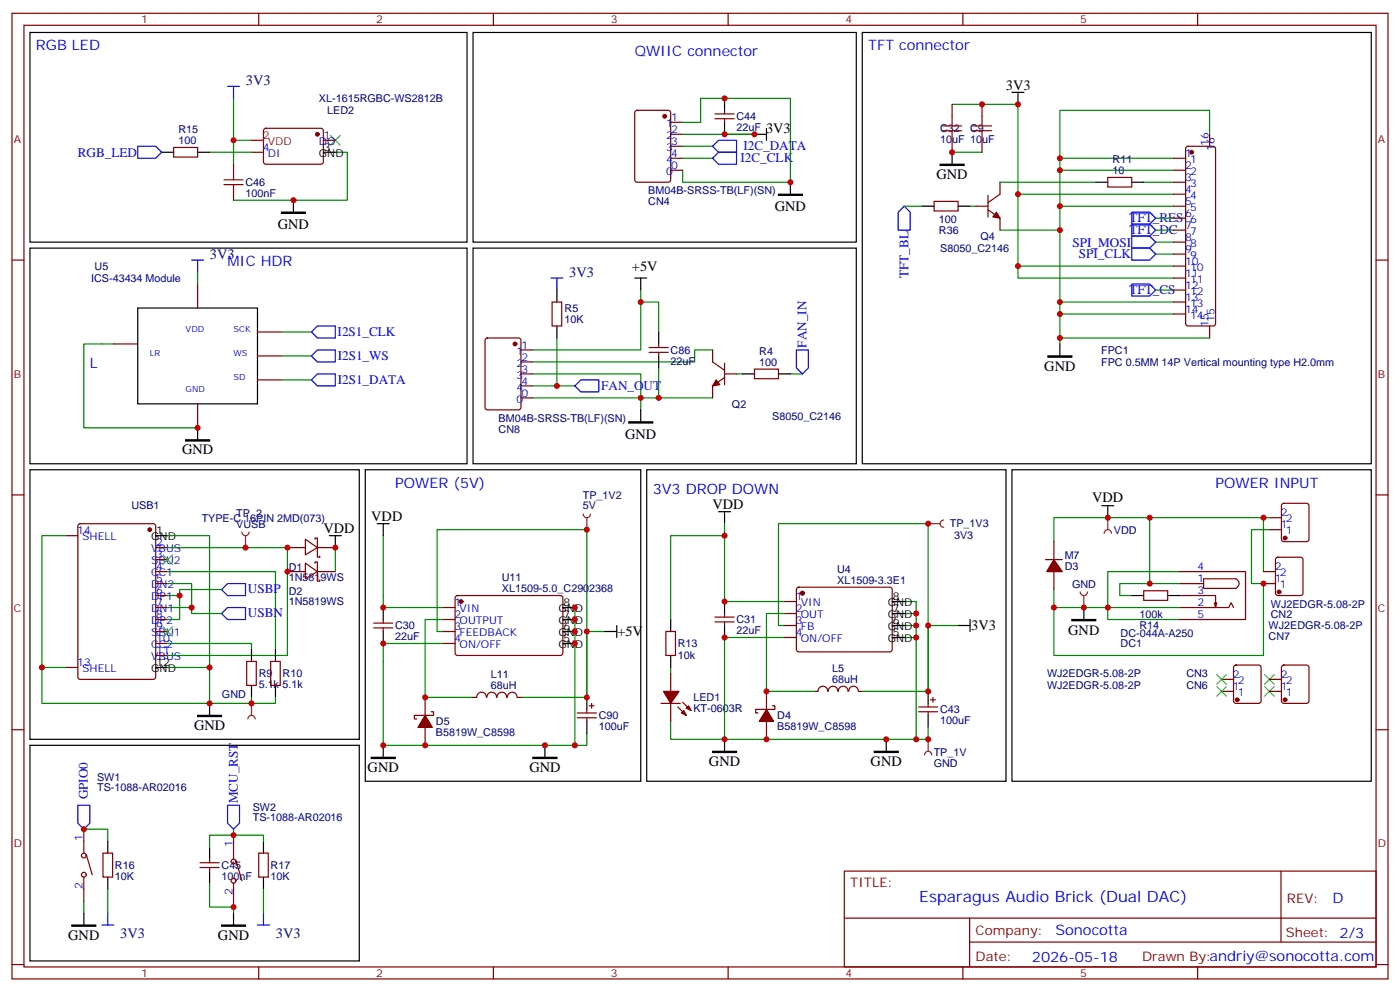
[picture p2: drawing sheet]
<svg xmlns="http://www.w3.org/2000/svg" width="412mm" height="292mm" viewBox="0 0 412 292" stroke-linecap="round" stroke-linejoin="round" font-family="sans-serif">
<g fill="none" stroke="#870000" stroke-width=".35">
<path d="M3.5 3.9h405.4v284.4h-405.4zM7.1 7.4h398.2v277.3h-398.2zM76.2 3.9v3.5M145.3 3.9v3.5M214.5 3.9v3.5M283.6 3.9v3.5M352.8 3.9v3.5M3.5 76.6h3.6M405.3 76.6h3.6M3.5 145.7h3.6M19.4 157.7h3.5M23.2 154.4l.4-.2h21.6l.6 .4 .1 44.8-.5 .6-21.8 .1-.6-.5-.1-44.7z"/>
<path d="M405.3 145.7h3.6M45.9 161.3h3.5M45.9 164.8h3.5M45.9 168.3h3.5M45.9 171.8h3.5M45.9 175.4h3.5M45.9 178.9h3.5M19.4 196.5h3.5M45.9 182.4h3.5M45.9 185.9h3.5M45.9 189.5h3.5M45.9 193h3.5"/>
<path d="M3.5 214.9h3.6M405.3 214.9h3.6M248.7 256.5h156.6v28.2h-156.6zM377.3 256.5v20.9M248.7 270.4h156.5M285.6 277.4h119.6M285.6 270.4v14.1M3.5 284h3.6M76.2 284.7v3.6M145.3 284.7v3.6M214.5 284.7v3.6M283.6 284.7v3.6"/>
<path d="M352.8 284.7v3.6M405.3 284h3.6"/>
</g>
<circle cx="44.1" cy="156" r=".53" fill="#870000" stroke="#870000" stroke-width=".35"/>
<path d="M45.9 157.7h3.5M45.9 196.5h3.5" fill="none" stroke="#000" stroke-width=".35"/>
<path d="M71.3 156.7a1.06 1.06 0 0 0 1 1 1.06 1.06 0 0 0 1.1-1M72.3 157.7v3.6" fill="none" stroke="#8c2424" stroke-width=".35"/>
<circle cx="72.3" cy="161.3" r=".18" fill="#8c2424"/>
<g fill="none" stroke="#008700" stroke-width=".35">
<path d="M19.4 157.7h-7.1v38.8h7.1M49.4 157.7h12.3v38.8M213.4 157.7h-15.8v24.7M213.4 156v21.1M49.4 168.3h31.7v22.9M49.4 161.3h35.3v31.7h-35.3M49.4 171.8h7v8.9h8.9M49.4 178.9h7M49.4 175.4h3.5M65.3 173.6h-12.4v8.8h-3.5M12.3 196.5v10.6h49.4v-10.6h-12.3M49.4 189.5h24.7v1.7"/>
<path d="M197.6 196.5v1.8M229.3 184.2v-30h44.1v30h8.8M273.4 184.2v19.4M197.6 212.4v5.3h15.8"/>
</g>
<path d="M65.3 173.6l1.7-1.8h5.3v3.6h-5.3zM65.3 180.7l1.7-1.8h5.3v3.5h-5.3z" fill="none" stroke="#00f" stroke-width=".35"/>
<path d="M48 163.4l2.8 2.8M50.8 163.4l-2.8 2.8M48 184.5l2.8 2.9M50.8 184.5l-2.8 2.9" fill="none" stroke="#3c3" stroke-width=".35"/>
<path d="M58.2 210.6h7.1v.4h-7.1z" fill="#000" stroke="#000" stroke-width=".35"/>
<path d="M8.8 138.3h97v79.4h-97zM211.7 150.7h3.5M213.4 150.7v3.5M197.6 182.4v3.5M197.6 193v3.5M61.7 207.1v3.5M273.4 203.6v3.5M273.4 210.6v3.6" fill="none" stroke="#000" stroke-width=".35"/>
<g fill="none" stroke="#870000" stroke-width=".35">
<path d="M196.1 185.9h2.9v7.1h-2.9zM197.6 198.3v5.3M194.7 207.1h5.7M197.6 207.1v5.3M199.7 208.2l2.4 2.4M201.1 206.8l2.5 2.4M225.8 203.6v5.3M225.8 212.4v5.3M227.5 207.8h.7v1.1h-5.6v1h.7M239.9 203.6h1M241 203.6a1.41 1.41 0 0 1 1.4-1.5 1.41 1.41 0 0 1 1.4 1.5M244 203.6a1.41 1.41 0 0 1 1.4-1.5 1.41 1.41 0 0 1 1.4 1.5"/>
<path d="M247 203.6a1.41 1.41 0 0 1 1.4-1.5 1.41 1.41 0 0 1 1.4 1.5M250 203.6a1.41 1.41 0 0 1 1.4-1.5 1.41 1.41 0 0 1 1.4 1.5M252.9 203.6h1.1M270.6 208.2h5.6M270.6 209.6h5.6M273.4 207.1v1.1M273.4 209.6v1M274.1 206.1h1.4M274.8 205.4v1.4"/>
</g>
<g fill="#870000" stroke="#870000" stroke-width=".35">
<path d="M225.8 208.9l2.1 3.5h-4.2z"/>
<path d="M200.7 209.9l.7-.7 .7 1.4z"/>
<path d="M202.1 208.5l.7-.7 .8 1.4z"/>
<path d="M195.4 203.6h4.6l-2.4 3.5z"/>
</g>
<path d="M273.4 217.7v3.5M272.3 222.3a1.06 1.06 0 0 1 1.1-1.1 1.06 1.06 0 0 1 1.1 1.1" fill="none" stroke="#8c2424" stroke-width=".35"/>
<circle cx="273.4" cy="217.7" r=".18" fill="#8c2424"/>
<path d="M273.4 154.2h3.5M278 153.1a1.06 1.06 0 0 0-1.1 1.1 1.06 1.06 0 0 0 1.1 1.1" fill="none" stroke="#8c2424" stroke-width=".35"/>
<circle cx="273.4" cy="154.2" r=".18" fill="#8c2424"/>
<path d="M213.4 154.2v1.8M213.4 177.1h17.7M266.3 177.1h3.6v40.6M229.3 184.2h1.8M231.1 187.7h-17.7v30h60v-3.5M231.1 180.7h-5.3v22.9h14.1M266.3 187.7h3.6M266.3 184.2h3.6M266.3 180.7h3.6M273.4 184.2v19.4h-19.4" fill="none" stroke="#008700" stroke-width=".35"/>
<circle cx="236.4" cy="174.7" r=".53" fill="#870000" stroke="#870000" stroke-width=".35"/>
<path d="M231.1 177.1h3.5M234.8 173.1l.5-.2 27.1 .1 .4 .6v17.9l-.7 .4h-27.1l-.4-.7v-17.6zM231.1 180.7h3.5M231.1 184.2h3.5M231.1 187.7h3.5" fill="none" stroke="#870000" stroke-width=".35"/>
<path d="M190.5 138.3h105.8v91.7h-105.8zM262.8 177.1h3.5M262.8 187.7h3.5M262.8 184.2h3.5M262.8 180.7h3.5M282.2 184.2h3.6M285.8 182.4v3.5M213.4 217.7v3.5M261.1 217.7v3.5" fill="none" stroke="#000" stroke-width=".35"/>
<path d="M209.9 221.2h7.1v.4h-7.1zM257.5 221.2h7.1v.4h-7.1z" fill="#000" stroke="#000" stroke-width=".35"/>
<path d="M325.3 157a1.06 1.06 0 0 1 1-1 1.06 1.06 0 0 1 1.1 1M326.3 152.4v3.6" fill="none" stroke="#8c2424" stroke-width=".35"/>
<circle cx="326.3" cy="152.4" r=".18" fill="#8c2424"/>
<path d="M338.7 152.4h-28.3v7.1M373.9 156h-5.2v15.8h3.5v21.2h-61.8v-14.1M98.8 161.3v7M310.4 173.6v5.3h37.1M338.7 171.8h-8.9v3.6h3.6M347.5 168.3h-21.2v14.1h21.2M372.2 168.3v-15.9h-33.5v19.4h8.8M74.1 205.4v1.7h-12.4M81.1 205.4v1.7h-7" fill="none" stroke="#008700" stroke-width=".35"/>
<path d="M315.7 182.4h7.1v.4h-7.1z" fill="#000" stroke="#000" stroke-width=".35"/>
<path d="M298.1 138.3h105.8v91.7h-105.8zM97 157.7h3.5M98.8 157.7v3.6M324.6 148.9h3.5M326.3 148.9v3.5M319.3 178.9v3.5M333.4 175.4h3.5M344 175.4h3.5M74.1 191.2v3.6M81.1 191.2v3.6M74.1 201.8v3.6M81.1 201.8v3.6" fill="none" stroke="#000" stroke-width=".35"/>
<g fill="none" stroke="#870000" stroke-width=".35">
<path d="M90 158.8l3.5 2.5-3.5 2.1zM92.8 158.8v-.4h.7v2.9M310.4 159.5v5.3M84.7 168.3h5.3M84.7 161.3h5.3M90 165.8l3.5 2.5-3.5 2.1zM92.8 165.8v-.3h.7v2.8M93.5 161.3v2.8h.7v-.4M93.5 168.3v2.8h.7v-.3M93.5 168.3h5.3M93.5 161.3h5.3M308 164.8h4.9"/>
<path d="M310.4 168.3v5.3M336.9 174h7.1v2.8h-7.1zM347.5 168.3h19.4v14.1h-19.4M347.5 175.4h10.6v3.5M347.5 178.9h14.4l.8-1.4 .7 1.4M347.5 171.8h7M354.5 170.4h9.6l.6 .6a1.64 1.64 0 0 1-.6 2.2h-9.6zM357.7 177.5l.4 1.4M358.4 177.5l-.3 1.4M72.7 194.8h2.8v7h-2.8zM79.7 194.8h2.8v7h-2.8z"/>
</g>
<path d="M310.4 164.8l2.5 3.5h-4.6z" fill="#870000" stroke="#870000" stroke-width=".35"/>
<path d="M318.2 174.3a1.06 1.06 0 0 0 1.1 1.1 1.06 1.06 0 0 0 1-1.1M319.3 175.4v3.5" fill="none" stroke="#8c2424" stroke-width=".35"/>
<circle cx="319.3" cy="178.9" r=".18" fill="#8c2424"/>
<path d="M73 211.7a1.06 1.06 0 0 1 1.1-1.1 1.06 1.06 0 0 1 1 1.1M74.1 207.1v3.5" fill="none" stroke="#8c2424" stroke-width=".35"/>
<circle cx="74.1" cy="207.1" r=".18" fill="#8c2424"/>
<g fill="none" stroke="#870000" stroke-width=".35">
<path d="M77.8 38l.5-.2h16.5l.4 .7v9.4l-.7 .5-16.5-.1-.4-.6v-9.2zM187.2 32.7l.5-.2h9.1l.7 .4 .1 20.1-.5 .6-9.4 .1-.7-.5v-20zM197.6 36h3.5M197.6 39.5h3.5M210.6 35h5.7M210.6 33.5h5.7M213.4 32.5v1M213.4 35v1M51.2 43.4h7v2.8h-7zM68.8 48.4v3.5M68.8 55.4v3.5M74.1 44.8h3.5"/>
<path d="M95.2 41.3h3.6M197.6 43.1h3.5M197.6 46.6h3.5M197.6 50.1h3.5M58.2 83.6v7.1M75.8 97.8h7.1M143.1 99.7l.5-.2h9.2l.6 .4 .1 20.1-.5 .6-9.4 .1-.7-.5v-20zM162.6 88.9h2.9v7.1h-2.9zM33.5 101.3h7.1M58.2 118.9v7.1M75.8 104.8h7.1M75.8 111.9h7.1"/>
<path d="M153.5 110.1h3.5M153.5 103h3.5M153.5 106.6h3.5M153.5 113.6h3.5M153.5 117.2h3.5M191.2 103.8h5.6M191.2 102.3h5.6M194 101.3v1M194 103.8v1M209.9 103v3.6l3.5 2.4M213.4 106.9v6.4M213.4 111.2l-3.5 2.4v3.6"/>
<path d="M213.4 110.1h3.6M222.2 108.7h7.1v2.8h-7.1zM373.9 156h3.6M373.9 152.4h3.6M377.7 148.4l.5-.2h6.7l.5 .2 .2 .5v9.9l-.2 .5-.5 .2h-6.7l-.5-.2-.2-.5v-9.9zM372.2 171.8h3.5M372.2 168.3h3.5M375.9 164.3l.5-.2h6.7l.5 .2 .2 .5v9.9l-.2 .5-.5 .2h-6.7l-.5-.3-.2-.4v-9.9zM363.6 196l.5-.2h6.7l.5 .2 .2 .5v9.9l-.3 .5-.4 .2h-6.7l-.5-.2-.2-.5v-9.9zM377.7 196l.5-.2h6.7l.5 .2 .2 .5v9.9l-.2 .5-.5 .2h-6.7l-.5-.2-.2-.5v-9.9zM359.8 203.6h3.6M359.8 200.1h3.6"/>
<path d="M373.9 203.6h3.6M373.9 200.1h3.6M24.7 244.2v7M24.7 258.3v7M25.4 251.6l1.8 6M30.3 251.2h2.9v7.1h-2.9zM58.9 254h5.7M58.9 255.4h5.7M61.7 253v1M61.7 255.4v1.1M68.8 245.9v7.1M69.5 253.3l1.8 6"/>
<path d="M76.2 251.2h2.8v7.1h-2.8zM68.8 260v7.1"/>
<circle cx="24.7" cy="251.9" r=".71"/>
<circle cx="24.7" cy="257.6" r=".71"/>
<circle cx="68.8" cy="259.3" r=".71"/>
<circle cx="68.8" cy="253.7" r=".71"/>
</g>
<g fill="#870000" stroke="#870000" stroke-width=".35">
<path d="M211 111.9l1 1.4-2.1 .3z"/>
<circle cx="376.8" cy="174.3" r=".53"/>
<circle cx="378.5" cy="206.1" r=".53"/>
<circle cx="93.5" cy="39.5" r=".53"/>
<circle cx="195.8" cy="34.3" r=".53"/>
<circle cx="364.4" cy="206.1" r=".53"/>
<circle cx="378.5" cy="158.4" r=".53"/>
<circle cx="151.7" cy="101.3" r=".53"/>
</g>
<path d="M97.4 39.9l2.8 2.8M100.2 39.9l-2.8 2.8M358.4 198.6l2.8 2.9M361.2 198.6l-2.8 2.9M372.5 198.6l2.9 2.9M375.4 198.6l-2.9 2.9M358.4 202.2l2.8 2.8M361.2 202.2l-2.8 2.8M372.5 202.2l2.9 2.8M375.4 202.2l-2.9 2.8" fill="none" stroke="#3c3" stroke-width=".35"/>
<g fill="none" stroke="#008700" stroke-width=".35">
<path d="M68.8 29v12.3M201.1 36h5.3v-7h26.4v24.7h-31.7v-3.6M201.1 39.5h21.1M61.7 44.8h12.4M74.1 41.3h-5.3v7.1M98.8 44.8h3.5v14.1h-33.5M201.1 43.1h8.8M201.1 46.6h8.8M58.2 80.1v3.5M82.9 97.8h8.8M164 99.5v14.1M188.7 88.9h5.3v8.9"/>
<path d="M188.7 85.4v17.6h-31.7M33.5 101.3h-8.8v24.7h33.5M82.9 104.8h8.8M82.9 111.9h8.8M157 110.1h31.7v10.6M157 113.6h12.3M194 108.3v8.9h-37M194 117.2h15.9M209.9 103h-5.3v3.6h-47.6M217 110.1h1.7M232.8 110.1h3.6M372.2 152.4h1.7"/>
<path d="M24.7 244.2h7v3.5M68.8 245.9h8.8v1.8M68.8 245.9h-7.1v3.5M68.8 244.2v1.7M24.7 265.3v3.6M31.7 261.8v7.1M61.7 260v7.1h7.1v1.8M77.6 261.8v7.1"/>
</g>
<g fill="none" stroke="#00f" stroke-width=".35">
<path d="M67 25.4h3.6M68.8 25.4v3.6M40.6 43.1h5.3l1.7 1.7-1.7 1.8h-5.3zM209.9 46.6l1.8-1.8h5.3v3.6h-5.3zM209.9 43.1l1.8-1.8h5.3v3.5h-5.3zM56.4 76.6h3.6M58.2 76.6v3.5M91.7 97.8l1.8-1.8h5.3v3.5h-5.3zM162.3 81.9h3.5M164 81.9v3.5M91.7 104.8l1.8-1.8h5.3v3.6h-5.3zM93.5 110.1h5.3v3.5h-5.3l-1.8-1.7z"/>
<path d="M169.3 113.6l1.8-1.7h5.3v3.5h-5.3zM234.6 103h3.5v5.3l-1.7 1.8-1.8-1.8zM22.9 237.1h3.6v5.3l-1.8 1.8-1.8-1.8zM67 237.1h3.6v5.3l-1.8 1.8-1.8-1.8zM30 272.4h3.5M31.7 268.9v3.5M75.8 272.4h3.6M77.6 268.9v3.5"/>
</g>
<g fill="none" stroke="#000" stroke-width=".35">
<path d="M8.8 9.6h128.8v61.7h-128.8zM139.3 9.6h112.9v61.7h-112.9zM213.4 29v3.5M213.4 36v3.5M222.2 39.5h3.6M225.8 37.8v3.5M47.6 44.8h3.6M58.2 44.8h3.5M86.4 58.9v3.6M95.2 44.8h3.6M232.8 53.7v3.5M8.8 73.1h128.8v63.5h-128.8z"/>
<path d="M139.3 73.1h112.9v63.5h-112.9zM40.6 90.7h35.2v28.2h-35.2zM164 85.4v3.5M164 96v3.5M187 81.9h3.5M188.7 81.9v3.5M194 97.8v3.5M194 104.8v3.5M218.7 110.1h3.5M229.3 110.1h3.5M58.2 126v3.5M188.7 120.7v3.5"/>
<path d="M8.8 219.5h97v63.5h-97zM31.7 247.7v3.5M31.7 258.3v3.5M61.7 249.4v3.6M61.7 256.5v3.5M77.6 247.7v3.5M77.6 258.3v3.5M24.7 268.9v3.5M68.8 268.9v3.5"/>
</g>
<path d="M229.3 57.2h7.1v.3h-7.1zM82.9 62.5h7.1v.3h-7.1zM54.7 129.5h7v.4h-7zM185.2 124.2h7.1v.4h-7.1zM21.2 272.4h7v.3h-7zM65.3 272.4h7v.3h-7z" fill="#000" stroke="#000" stroke-width=".35"/>
<path d="M66 54.4h5.6M66 53h5.6M68.8 51.9v1.1M68.8 54.4v1" fill="none" stroke="#a10000" stroke-width=".35"/>
<path d="M74.1 41.3h3.5" fill="none" stroke="#f00" stroke-width=".35"/>
<path d="M171.8 151.4a1.06 1.06 0 0 0 1.1 1 1.06 1.06 0 0 0 1-1M172.9 152.4v3.6" fill="none" stroke="#8c2424" stroke-width=".35"/>
<circle cx="172.9" cy="156" r=".18" fill="#8c2424"/>
<g fill="none" stroke="#008700" stroke-width=".35">
<path d="M280.5 30.7h19.4v26.5h45.8M356.3 39.5v-7h-44.1v68.8M280.5 44.8h8.8M294.6 53.7h28.2M299.9 57.2v21.2h45.8M312.2 46.6h33.5M312.2 50.1h33.5M336.9 53.7h8.8M266.3 60.7h5.3M285.8 60.7h1.7M294.6 67.8h17.6M299.9 78.4v3.5h45.8"/>
<path d="M312.2 60.7h33.5M340.4 64.2h5.3M340.4 67.8h5.3M340.4 71.3h5.3M340.4 74.8h5.3M312.2 99.5h44.1M312.2 92.5h33.5M312.2 88.9h33.5M340.4 85.4h5.3M112.9 157.7v21.2h17.6M165.8 178.9h3.5v40.6M130.5 189.5h-17.6v30h60v-3.6"/>
<path d="M130.5 182.4h-5.3v23h14.1M130.5 185.9h-1.7v-29.9h44.1v29.9h5.3M165.8 182.4h3.5M165.8 185.9h3.5M165.8 189.5h3.5M153.5 205.4h19.4v-19.5v19.5"/>
</g>
<path d="M276.9 48.4h7.1v.3h-7.1zM308.7 104.8h7v.4h-7zM109.4 223h7v.3h-7zM157 223h7v.3h-7z" fill="#000" stroke="#000" stroke-width=".35"/>
<g fill="none" stroke="#000" stroke-width=".35">
<path d="M254 9.6h149.9v127h-149.9zM298.1 27.2h3.5M299.9 27.2v3.5M280.5 44.8v3.6M322.8 53.7h3.5M333.4 53.7h3.5M271.6 60.7h3.6M282.2 60.7h3.6M312.2 101.3v3.5M107.6 138.3h81.1v91.7h-81.1zM111.1 154.2h3.6M112.9 154.2v3.5"/>
<path d="M112.9 178.9v3.5M165.8 178.9h3.5M213.4 177.1v3.6M112.9 185.9v3.6M165.8 189.5h3.5M165.8 185.9h3.5M165.8 182.4h3.5M178.2 185.9h3.5M181.7 184.2v3.5M213.4 184.2v3.5M112.9 219.5v3.5M160.5 219.5v3.5"/>
<path d="M172.9 205.4v3.5M172.9 212.4v3.5"/>
</g>
<g fill="none" stroke="#870000" stroke-width=".35">
<path d="M280.5 30.7v3.6M289.3 30.7v3.6M356.3 39.5v3.6M275.2 59.3h7v2.8h-7zM280.5 41.3v3.5M289.3 41.3v3.5M291 57.5v6.4M294.6 53.7v3.5l-3.6 2.5M326.3 52.2h7.1v2.9h-7.1zM345.7 46.6h3.5M345.7 50.1h3.5M345.7 53.7h3.5"/>
<path d="M345.7 57.2h3.5M349.5 43.3l.5-.2h7.4l.5 .2 .2 .5v51.5l-.3 .5-.4 .2h-7.4l-.5-.2-.3-.5v-51.5zM287.5 60.7h3.5M291 61.8l3.6 2.4v3.6M345.7 60.7h3.5M345.7 64.2h3.5M345.7 67.8h3.5M345.7 71.3h3.5M345.7 74.8h3.5M345.7 78.4h3.5M345.7 81.9h3.5M345.7 85.4h3.5"/>
<path d="M345.7 88.9h3.5M345.7 92.5h3.5M356.3 96v3.5M130.5 178.9h3.6M134.3 175.6l.5-.2h30.6l.4 .7-.1 16.5-.6 .4-30.6-.1-.4-.6v-16.2zM110.1 184.9h5.6M110.1 183.5h5.6M112.9 182.4v1.1M112.9 184.9v1M130.5 182.4h3.6M130.5 185.9h3.6M130.5 189.5h3.6"/>
<path d="M210.6 183.1h5.7M210.6 181.7h5.7M213.4 180.7v1M213.4 183.1v1.1M125.2 205.4v5.2M125.2 214.2v5.3M127 209.6h.7v1h-5.6v1.1h.7M139.3 205.4h1.1M140.4 205.3a1.41 1.41 0 0 1 1.5-1.5 1.41 1.41 0 0 1 1.4 1.5M143.4 205.3a1.41 1.41 0 0 1 1.4-1.5 1.41 1.41 0 0 1 1.4 1.5M146.4 205.3a1.41 1.41 0 0 1 1.4-1.5 1.41 1.41 0 0 1 1.4 1.5M149.5 205.3a1.41 1.41 0 0 1 1.4-1.5 1.41 1.41 0 0 1 1.4 1.5"/>
<path d="M152.4 205.4h1.1M170 209.9h5.7M170 211.3h5.7M172.9 208.9v1M172.9 211.3v1.1M173.6 207.8h1.4M174.3 207.1v1.4"/>
</g>
<g fill="#870000" stroke="#870000" stroke-width=".35">
<path d="M125.2 210.6l2.2 3.6h-4.3z"/>
<path d="M293.5 62.5l1.1 1.7-2.1-.3z"/>
<circle cx="135.8" cy="177.1" r=".53"/>
<circle cx="351" cy="44.8" r=".53"/>
</g>
<path d="M277.6 38.5h5.7M277.6 37.1h5.7M280.5 34.3v2.8M280.5 38.5v2.8M286.5 38.5h5.6M286.5 37.1h5.6M289.3 34.3v2.8M289.3 38.5v2.8" fill="none" stroke="#a10000" stroke-width=".35"/>
<path d="M266.3 60.7l1.8 1.8v5.3h-3.5v-5.3zM333.4 69.5h5.3l1.7 1.8-1.7 1.8h-5.3zM333.4 73.1h5.3l1.7 1.7-1.7 1.8h-5.3zM333.4 66h5.3l1.7 1.8-1.7 1.7h-5.3zM333.4 62.5h5.3l1.7 1.7-1.7 1.8h-5.3zM333.4 83.6h5.3l1.7 1.8-1.7 1.8h-5.3z" fill="none" stroke="#00f" stroke-width=".35"/>
<g fill="#c00">
<circle cx="56.4" cy="178.9" r=".88"/>
<circle cx="52.9" cy="175.4" r=".88"/>
<circle cx="84.7" cy="161.3" r=".88"/>
<circle cx="61.7" cy="196.5" r=".88"/>
<circle cx="61.7" cy="207.1" r=".88"/>
<circle cx="12.3" cy="196.5" r=".88"/>
<circle cx="273.4" cy="217.7" r=".88"/>
<circle cx="225.8" cy="217.7" r=".88"/>
<circle cx="225.8" cy="203.6" r=".88"/>
<circle cx="213.4" cy="157.7" r=".88"/>
<circle cx="273.4" cy="184.2" r=".88"/>
<circle cx="273.4" cy="154.2" r=".88"/>
<circle cx="269.9" cy="187.7" r=".88"/>
<circle cx="269.9" cy="184.2" r=".88"/>
<circle cx="269.9" cy="180.7" r=".88"/>
<circle cx="269.9" cy="217.7" r=".88"/>
<circle cx="213.4" cy="217.7" r=".88"/>
<circle cx="261.1" cy="217.7" r=".88"/>
<circle cx="273.4" cy="203.6" r=".88"/>
<circle cx="326.3" cy="178.9" r=".88"/>
<circle cx="319.3" cy="178.9" r=".88"/>
<circle cx="338.7" cy="171.8" r=".88"/>
<circle cx="326.3" cy="152.4" r=".88"/>
<circle cx="74.1" cy="207.1" r=".88"/>
<circle cx="338.7" cy="152.4" r=".88"/>
<circle cx="310.4" cy="178.9" r=".88"/>
<circle cx="72.3" cy="161.3" r=".88"/>
<circle cx="84.7" cy="168.3" r=".88"/>
<circle cx="98.8" cy="161.3" r=".88"/>
<circle cx="68.8" cy="41.3" r=".88"/>
<circle cx="86.4" cy="58.9" r=".88"/>
<circle cx="24.7" cy="244.2" r=".88"/>
<circle cx="68.8" cy="245.9" r=".88"/>
<circle cx="68.8" cy="267.1" r=".88"/>
<circle cx="222.3" cy="39.5" r=".88"/>
<circle cx="213.4" cy="29" r=".88"/>
<circle cx="213.4" cy="39.5" r=".88"/>
<circle cx="232.8" cy="53.7" r=".88"/>
<circle cx="58.2" cy="126" r=".88"/>
<circle cx="372.2" cy="152.4" r=".88"/>
<circle cx="372.2" cy="171.8" r=".88"/>
<circle cx="194" cy="117.2" r=".88"/>
<circle cx="164" cy="113.6" r=".88"/>
<circle cx="188.7" cy="117.2" r=".88"/>
<circle cx="188.7" cy="88.9" r=".88"/>
<circle cx="172.9" cy="156" r=".88"/>
<circle cx="172.9" cy="205.4" r=".88"/>
<circle cx="160.5" cy="219.5" r=".88"/>
<circle cx="112.9" cy="219.5" r=".88"/>
<circle cx="169.3" cy="219.5" r=".88"/>
<circle cx="169.3" cy="182.4" r=".88"/>
<circle cx="169.3" cy="185.9" r=".88"/>
<circle cx="169.3" cy="189.5" r=".88"/>
<circle cx="112.9" cy="178.9" r=".88"/>
<circle cx="112.9" cy="189.5" r=".88"/>
<circle cx="172.9" cy="185.9" r=".88"/>
<circle cx="125.2" cy="205.4" r=".88"/>
<circle cx="125.2" cy="219.5" r=".88"/>
<circle cx="169.3" cy="178.9" r=".88"/>
<circle cx="213.4" cy="187.7" r=".88"/>
<circle cx="213.4" cy="177.1" r=".88"/>
<circle cx="280.5" cy="44.8" r=".88"/>
<circle cx="289.3" cy="30.7" r=".88"/>
<circle cx="312.2" cy="99.5" r=".88"/>
<circle cx="299.9" cy="30.7" r=".88"/>
<circle cx="312.2" cy="46.6" r=".88"/>
<circle cx="312.2" cy="50.1" r=".88"/>
<circle cx="312.2" cy="92.5" r=".88"/>
<circle cx="312.2" cy="88.9" r=".88"/>
<circle cx="312.2" cy="60.7" r=".88"/>
<circle cx="299.9" cy="57.2" r=".88"/>
<circle cx="299.9" cy="78.4" r=".88"/>
<circle cx="312.2" cy="67.8" r=".88"/>
</g>
<text font-size="4.6" fill="#00f" x="270.8" y="265.5">Esparagus Audio Brick (Dual DAC)</text>
<g font-size="4.2" fill="#00f">
<text x="10.6" y="14.9">RGB LED</text>
<text x="187" y="16.6">QWIIC connector</text>
<text x="255.8" y="14.9">TFT connector</text>
<text x="67" y="78.4">MIC HDR</text>
<text x="26.5" y="108.3">L</text>
<text x="116.4" y="143.6">POWER (5V)</text>
<text x="358.1" y="143.6">POWER INPUT</text>
<text x="192.3" y="145.4">3V3 DROP DOWN</text>
<text x="392.5" y="265.8">D</text>
<text x="310.9" y="275.3">Sonocotta</text>
<text x="304" y="283.1">2026-05-18</text>
</g>
<g font-size="4.2" fill="#000080">
<text x="72.4" y="25.1">3V3</text>
<text x="61.9" y="76.3">3V3</text>
<text x="167.7" y="81.5">3V3</text>
<text x="35.4" y="276.3">3V3</text>
<text x="81.3" y="276.3">3V3</text>
</g>
<g font-size="4.2">
<text x="296.3" y="26.5">3V3</text>
<text x="225.7" y="39.2">3V3</text>
<text x="275.9" y="52.7">GND</text>
<text x="228.3" y="62.1">GND</text>
<text x="81.8" y="67.4">GND</text>
<text x="186.2" y="79.8">+5V</text>
<text x="307.6" y="109.1">GND</text>
<text x="184.2" y="129.2">GND</text>
<text x="53.6" y="133.8">GND</text>
<text x="209.9" y="150">VDD</text>
<text x="321.7" y="147.8">VDD</text>
<text x="109.4" y="153.5">VDD</text>
<text x="95.2" y="157">VDD</text>
<text x="286.1" y="185.6">3V3</text>
<text x="181.9" y="187.4">+5V</text>
<text x="314.7" y="187">GND</text>
<text x="57.1" y="215">GND</text>
<text x="108.3" y="227.2">GND</text>
<text x="155.9" y="227.2">GND</text>
<text x="208.8" y="225.5">GND</text>
<text x="256.5" y="225.5">GND</text>
<text x="20.1" y="276.6">GND</text>
<text x="64.2" y="276.6">GND</text>
</g>
<g font-size="3.9" fill="#00f">
<text x="22.9" y="46.1">RGB_LED</text>
<text x="218.1" y="47.7">I2C_CLK</text>
<text x="219" y="44.2">I2C_DATA</text>
<text x="332.7" y="65.5">TFT_RES</text>
<text x="332.7" y="69">TFT_DC</text>
<text x="315.9" y="72.6">SPI_MOSI</text>
<text x="317.8" y="76.1">SPI_CLK</text>
<text x="267.6" y="81.9" transform="rotate(-90 267.6 81.9)">TFT_BL</text>
<text x="332.7" y="86.6">TFT_CS</text>
<text x="99.5" y="99">I2S1_CLK</text>
<text x="99.5" y="106">I2S1_WS</text>
<text x="237.6" y="102.3" transform="rotate(-90 237.6 102.3)">FAN_IN</text>
<text x="99.5" y="113.1">I2S1_DATA</text>
<text x="177.1" y="114.9">FAN_OUT</text>
<text x="73" y="174.8">USBP</text>
<text x="73" y="181.8">USBN</text>
<text x="25.9" y="235.4" transform="rotate(-90 25.9 235.4)">GPIO0</text>
<text x="70.1" y="236.5" transform="rotate(-90 70.1 236.5)">MCU_RST</text>
</g>
<g font-size="3.9" fill="#800">
<text x="250.5" y="261.1">TITLE:</text>
<text x="379.1" y="265.8">REV:</text>
<text x="287.4" y="275.3">Company:</text>
<text x="378.7" y="275.9">Sheet: 2/3</text>
<text x="287.4" y="283">Date:</text>
<text x="336.4" y="283.1">Drawn By:andriy@sonocotta.com</text>
</g>
<g font-size="3.2" fill="#800">
<text x="41.6" y="6.9">1</text>
<text x="110.8" y="6.9">2</text>
<text x="179.9" y="6.9">3</text>
<text x="249.1" y="6.9">4</text>
<text x="318.2" y="6.9">5</text>
<text x="4.1" y="42">A</text>
<text x="405.9" y="42">A</text>
<text x="4.1" y="111.2">B</text>
<text x="405.9" y="111.2">B</text>
<text x="4.1" y="180.3">C</text>
<text x="405.9" y="180.3">C</text>
<text x="4.1" y="249.4">D</text>
<text x="405.9" y="249.4">D</text>
<text x="41.6" y="287.7">1</text>
<text x="110.8" y="287.7">2</text>
<text x="179.9" y="287.7">3</text>
<text x="249.1" y="287.7">4</text>
<text x="318.2" y="287.7">5</text>
</g>
<g font-size="3.2" fill="#000080">
<text x="94" y="30.1">XL-1615RGBC-WS2812B</text>
<text x="96.4" y="33.6">LED2</text>
<text x="217" y="35.4">C44</text>
<text x="52.6" y="39.2">R15</text>
<text x="217" y="38.6">22uF</text>
<text x="276.9" y="38.9">C32</text>
<text x="285.8" y="38.9">C9</text>
<text x="52.6" y="42.4">100</text>
<text x="276.9" y="42.1">10uF 10uF</text>
<text x="327.7" y="51.2">10</text>
<text x="327.7" y="48">R11</text>
<text x="72.3" y="58">100nF</text>
<text x="72.3" y="54.8">C46</text>
<text x="191" y="57.2">BM04B-SRSS-TB(LF)(SN)</text>
<text x="191" y="60.4">CN4</text>
<text x="276.6" y="65.7">100</text>
<text x="276.6" y="68.8">R36</text>
<text x="288.8" y="70.7">Q4</text>
<text x="277" y="74.2">S8050_C2146</text>
<text x="26.8" y="83">ICS-43434 Module</text>
<text x="27.9" y="79.5">U5</text>
<text x="166.3" y="95">10K</text>
<text x="166.3" y="91.8">R5</text>
<text x="197.6" y="107.4">22uF</text>
<text x="197.6" y="104.2">C86</text>
<text x="223.7" y="107.6">100</text>
<text x="223.7" y="104.4">R4</text>
<text x="324.4" y="107.7">FPC 0.5MM 14P Vertical mounting type H2.0mm</text>
<text x="324.4" y="104.4">FPC1</text>
<text x="146.9" y="124.2">BM04B-SRSS-TB(LF)(SN)</text>
<text x="215.6" y="120.1">Q2</text>
<text x="227.5" y="123.6">S8050_C2146</text>
<text x="146.9" y="127.4">CN8</text>
<text x="38.7" y="149.8">USB1</text>
<text x="171.7" y="146.8">TP_1V2</text>
<text x="59.4" y="153.6">TYPE-C 16PIN 2MD(073)</text>
<text x="69.6" y="155.3">VUSB</text>
<text x="69.6" y="152.2">TP_2</text>
<text x="171.7" y="150">5V</text>
<text x="279.8" y="155.3">TP_1V3</text>
<text x="281.1" y="158.8">3V3</text>
<text x="328.1" y="157.1">VDD</text>
<text x="313.6" y="164.6">M7</text>
<text x="313.6" y="167.8">D3</text>
<text x="85.1" y="171.2">1N5819WS</text>
<text x="85.1" y="168.1">D1</text>
<text x="147.8" y="171.1">U11</text>
<text x="246.6" y="171.8">XL1509-3.3E1</text>
<text x="246.6" y="168.6">U4</text>
<text x="315.8" y="173">GND</text>
<text x="85.1" y="178.3">1N5819WS</text>
<text x="85.1" y="175.1">D2</text>
<text x="147.8" y="174.3">XL1509-5.0_C2902368</text>
<text x="374.4" y="179">WJ2EDGR-5.08-2P</text>
<text x="116.4" y="185.3">C30</text>
<text x="217" y="183.6">C31</text>
<text x="335.6" y="182">100k</text>
<text x="335.6" y="185.2">R14</text>
<text x="373.7" y="185.3">WJ2EDGR-5.08-2P</text>
<text x="374.4" y="182">CN2</text>
<text x="116.4" y="188.5">22uF</text>
<text x="199.7" y="190.6">R13</text>
<text x="217" y="186.8">22uF</text>
<text x="330.1" y="187.5">DC-044A-A250</text>
<text x="330.1" y="190.6">DC1</text>
<text x="373.7" y="188.4">CN7</text>
<text x="199.7" y="193.9">10k</text>
<text x="245.1" y="197.8">L5</text>
<text x="76.2" y="202.7">5.1k 5.1k</text>
<text x="76.2" y="199.4">R9</text>
<text x="83.3" y="199.4">R10</text>
<text x="144.6" y="202.8">68uH</text>
<text x="144.6" y="199.6">L11</text>
<text x="245.1" y="201">68uH</text>
<text x="308.4" y="199.4">WJ2EDGR-5.08-2P</text>
<text x="308.4" y="202.9">WJ2EDGR-5.08-2P</text>
<text x="349.5" y="199.4">CN3</text>
<text x="349.5" y="202.9">CN6</text>
<text x="65.4" y="205.7">GND</text>
<text x="204.3" y="209.8">KT-0603R</text>
<text x="204.3" y="206.5">LED1</text>
<text x="276.9" y="210">C43</text>
<text x="128.4" y="213.5">D5</text>
<text x="176.4" y="215">100uF</text>
<text x="176.4" y="211.8">C90</text>
<text x="229" y="214.9">B5819W_C8598</text>
<text x="229" y="211.8">D4</text>
<text x="276.9" y="213.2">100uF</text>
<text x="128.4" y="216.7">B5819W_C8598</text>
<text x="275" y="225.9">GND</text>
<text x="275" y="222.7">TP_1V</text>
<text x="28.6" y="233">TS-1088-AR02016</text>
<text x="28.6" y="229.9">SW1</text>
<text x="74.5" y="238.7">SW2</text>
<text x="74.5" y="241.8">TS-1088-AR02016</text>
<text x="33.9" y="255.9">R16</text>
<text x="65.3" y="255.9">C45</text>
<text x="79.7" y="255.9">R17</text>
<text x="33.9" y="259">10K</text>
<text x="65.3" y="259">100nF</text>
<text x="79.7" y="259">10K</text>
</g>
<g font-size="3.2" fill="#00f">
<text x="197.7" y="35.7">1</text>
<text x="95.4" y="41">1</text>
<text x="196.3" y="37.4">1</text>
<text x="196.3" y="41">2</text>
<text x="197.7" y="39.2">2</text>
<text x="77.4" y="44.5">4</text>
<text x="78.9" y="46.2">DI</text>
<text x="93.9" y="42.7">DO</text>
<text x="196.3" y="44.5">3</text>
<text x="197.7" y="42.7">3</text>
<text x="197.7" y="46.2">4</text>
<text x="349.1" y="46.2">1</text>
<text x="356" y="42.9" transform="rotate(-90 356 42.9)">16</text>
<text x="357.7" y="44.4" transform="rotate(-90 357.7 44.4)">16</text>
<text x="196.3" y="48">4</text>
<text x="196.3" y="51.5">0</text>
<text x="197.7" y="49.8">0</text>
<text x="349.1" y="49.8">2</text>
<text x="349.1" y="53.3">3</text>
<text x="350.6" y="48">1</text>
<text x="350.6" y="51.5">2</text>
<text x="349.1" y="56.8">4</text>
<text x="350.6" y="55.1">3</text>
<text x="350.6" y="58.6">4</text>
<text x="349.1" y="60.4">5</text>
<text x="349.1" y="63.9">6</text>
<text x="350.6" y="62.1">5</text>
<text x="350.6" y="65.7">6</text>
<text x="349.1" y="67.4">7</text>
<text x="349.1" y="70.9">8</text>
<text x="350.6" y="69.2">7</text>
<text x="349.1" y="74.5">9</text>
<text x="349.1" y="78">10</text>
<text x="350.6" y="72.7">8</text>
<text x="350.6" y="76.2">9</text>
<text x="349.1" y="81.5">11</text>
<text x="350.6" y="79.8">10</text>
<text x="350.6" y="83.3">11</text>
<text x="349.1" y="85.1">12</text>
<text x="349.1" y="88.6">13</text>
<text x="350.6" y="86.8">12</text>
<text x="349.1" y="92.1">14</text>
<text x="350.6" y="90.3">13</text>
<text x="350.6" y="93.9">14</text>
<text x="357.7" y="94.7" transform="rotate(-90 357.7 94.7)">15</text>
<text x="356" y="96.2" transform="rotate(-90 356 96.2)">15</text>
<text x="152.2" y="104.5">1</text>
<text x="152.2" y="108">2</text>
<text x="153.6" y="102.7">1</text>
<text x="153.6" y="106.2">2</text>
<text x="152.2" y="111.5">3</text>
<text x="153.6" y="109.7">3</text>
<text x="153.6" y="113.3">4</text>
<text x="152.2" y="115">4</text>
<text x="152.2" y="118.6">0</text>
<text x="153.6" y="116.8">0</text>
<text x="377.3" y="155.6">1</text>
<text x="377.3" y="152.1">2</text>
<text x="378.8" y="153.8">2</text>
<text x="22.8" y="157.4">14</text>
<text x="24.2" y="159.1">SHELL</text>
<text x="46" y="160.9">2</text>
<text x="378.8" y="157.4">1</text>
<text x="44.6" y="162.7">VBUS</text>
<text x="44.6" y="166.2">SBU2</text>
<text x="46" y="164.4">3</text>
<text x="46" y="168">4</text>
<text x="352.8" y="168">4</text>
<text x="375.5" y="168">2</text>
<text x="44.6" y="169.7">CC1</text>
<text x="44.6" y="173.2">DN2</text>
<text x="46" y="171.5">5</text>
<text x="352.8" y="171.5">1</text>
<text x="375.5" y="171.5">1</text>
<text x="377" y="173.2">1</text>
<text x="377" y="169.7">2</text>
<text x="44.6" y="176.8">DP1</text>
<text x="46" y="175">6</text>
<text x="46" y="178.5">7</text>
<text x="133.9" y="178.5">1</text>
<text x="234.4" y="176.8">1</text>
<text x="235.9" y="178.5">VIN</text>
<text x="352.8" y="175">3</text>
<text x="352.8" y="178.5">2</text>
<text x="44.6" y="180.3">DN1</text>
<text x="44.6" y="183.8">DP2</text>
<text x="46" y="182.1">8</text>
<text x="46" y="185.6">9</text>
<text x="133.9" y="182.1">2</text>
<text x="133.9" y="185.6">3</text>
<text x="135.4" y="180.3">VIN</text>
<text x="135.4" y="183.8">OUTPUT</text>
<text x="234.4" y="180.3">2</text>
<text x="234.4" y="183.8">3</text>
<text x="235.9" y="182.1">OUT</text>
<text x="235.9" y="185.6">FB</text>
<text x="352.8" y="182.1">5</text>
<text x="44.6" y="187.4">SBU1</text>
<text x="44.6" y="190.9">CC2</text>
<text x="46" y="189.1">10</text>
<text x="133.9" y="189.1">4</text>
<text x="135.4" y="187.4">FEEDBACK</text>
<text x="135.4" y="190.9">ON/OFF</text>
<text x="234.4" y="187.4">4</text>
<text x="235.9" y="189.1">ON/OFF</text>
<text x="22.8" y="196.2">13</text>
<text x="24.2" y="197.9">SHELL</text>
<text x="44.6" y="194.4">VBUS</text>
<text x="46" y="192.7">11</text>
<text x="363.2" y="203.2">1</text>
<text x="363.2" y="199.7">2</text>
<text x="364.7" y="201.5">2</text>
<text x="377.3" y="203.2">1</text>
<text x="377.3" y="199.7">2</text>
<text x="378.8" y="201.5">2</text>
<text x="364.7" y="205">1</text>
<text x="378.8" y="205">1</text>
<text x="24.3" y="247.7" transform="rotate(-90 24.3 247.7)">1</text>
<text x="68.4" y="249.4" transform="rotate(-90 68.4 249.4)">1</text>
<text x="24.3" y="261.8" transform="rotate(-90 24.3 261.8)">2</text>
<text x="68.4" y="263.6" transform="rotate(-90 68.4 263.6)">2</text>
</g>
<g font-size="3.2" fill="#f00">
<text x="77.4" y="41">2</text>
<text x="78.9" y="42.7">VDD</text>
</g>
<g font-size="3.2">
<text x="93.9" y="46.2">GND</text>
<text x="95.4" y="44.5">3</text>
<text x="44.6" y="159.1">GND</text>
<text x="46" y="157.4">1</text>
<text x="166" y="178.5">8</text>
<text x="261.5" y="178.5">GND</text>
<text x="263" y="176.8">8</text>
<text x="164.5" y="183.8">GND</text>
<text x="164.5" y="180.3">GND</text>
<text x="166" y="185.6">6</text>
<text x="166" y="182.1">7</text>
<text x="261.5" y="185.6">GND</text>
<text x="261.5" y="182.1">GND</text>
<text x="263" y="183.8">6</text>
<text x="263" y="180.3">7</text>
<text x="164.5" y="190.9">GND</text>
<text x="164.5" y="187.4">GND</text>
<text x="166" y="189.1">5</text>
<text x="261.5" y="189.1">GND</text>
<text x="263" y="187.4">5</text>
<text x="44.6" y="197.9">GND</text>
<text x="46" y="196.2">12</text>
</g>
<g font-size="2.5" fill="#00f">
<text x="54.7" y="97.8">VDD</text>
<text x="68.8" y="97.8">SCK</text>
<text x="44.1" y="104.8">LR</text>
<text x="68.8" y="104.8">WS</text>
<text x="68.8" y="111.9">SD</text>
<text x="54.7" y="115.4">GND</text>
</g>
</svg>
